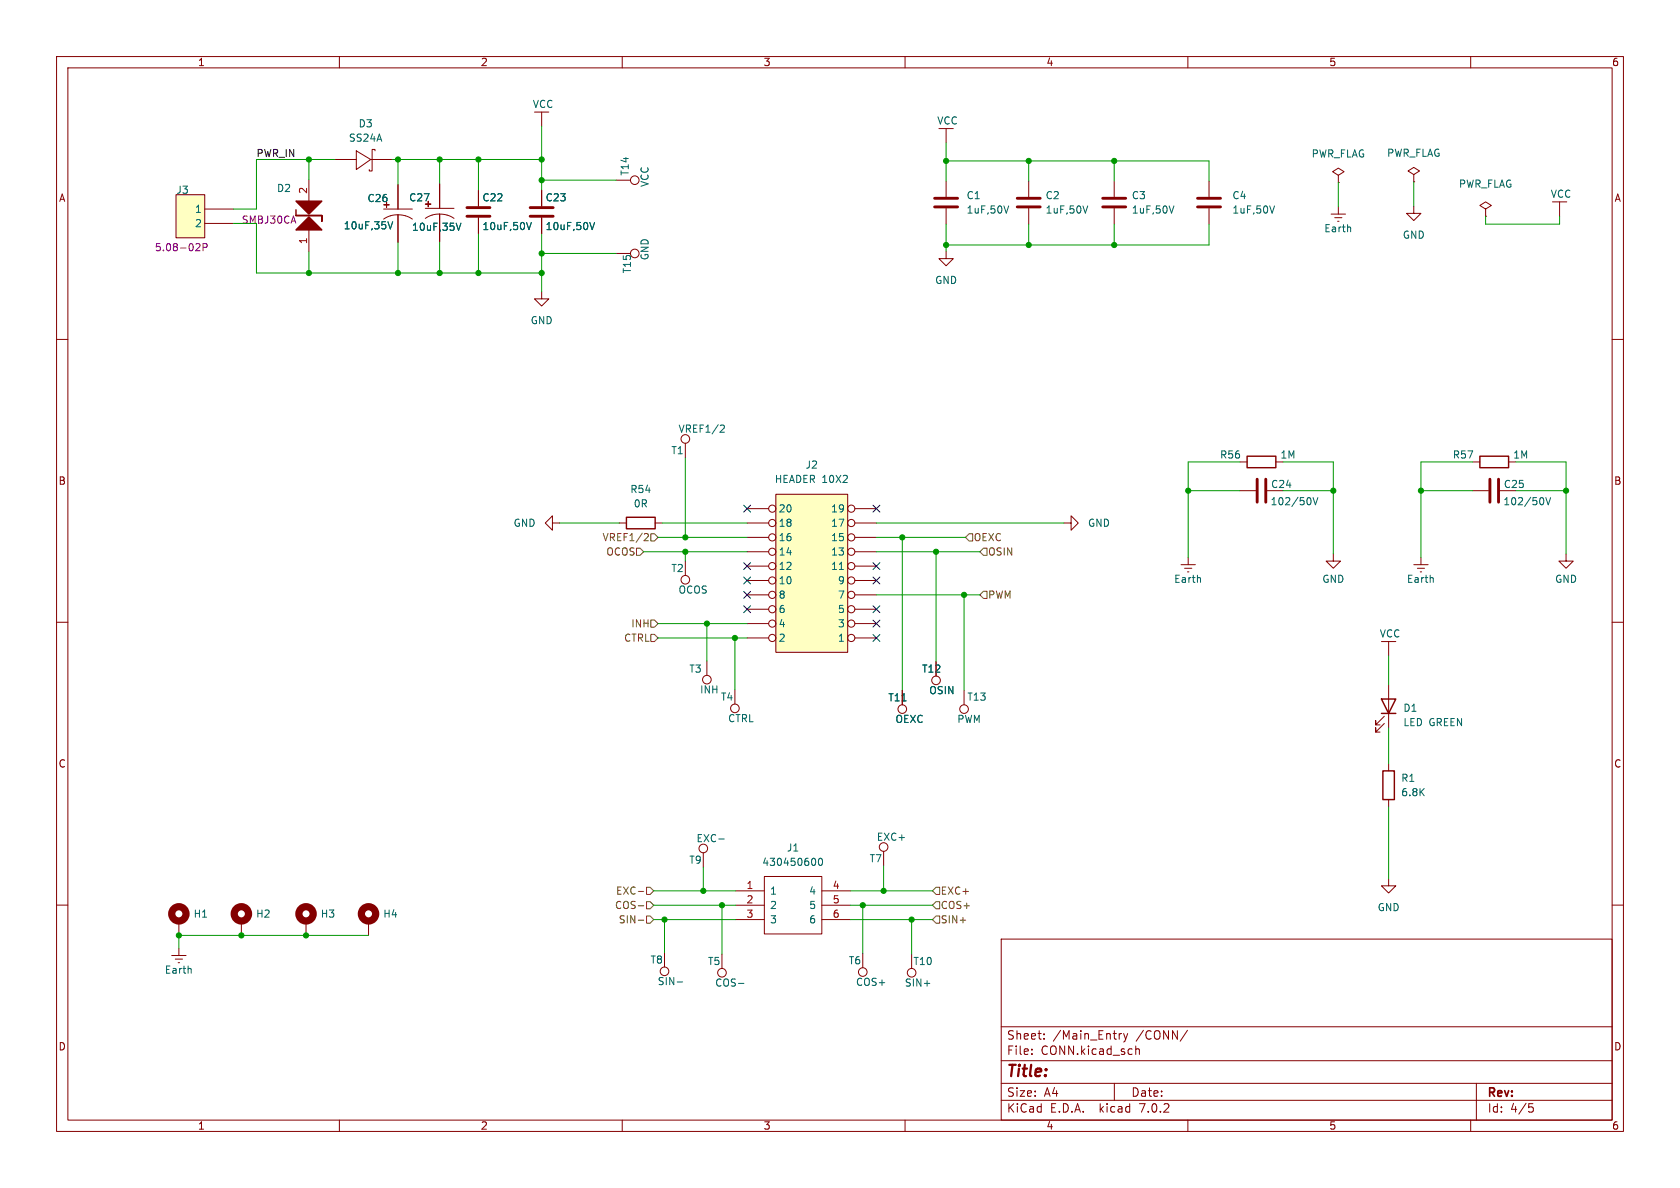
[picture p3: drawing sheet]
<svg xmlns="http://www.w3.org/2000/svg" width="297mm" height="210mm" viewBox="0 0 297 210" stroke-linecap="round" stroke-linejoin="round" font-family="sans-serif">
<g fill="none" stroke="#840000" stroke-width=".18">
<path d="M10 10h277v190h-277zM12 12h273v186h-273zM60 10v2M95.8 19.8v2.6M110 10v2M160 10v2M210 10v2M260 10v2M31.1 34.4h5.1v7.6h-5.1zM36.2 37h5.1M36.2 39.5h5.1M54.6 31.8v3.8"/>
<path d="M59.2 28.2h3.8M63 26.7l2.5 1.5-2.5 1.8zM65.5 28.2h3.8M66.3 26.7v-.3h-.5v3.8h-.5v-.2M67.8 36.2h1zM67.8 37h5.1M68.3 35.7l.1 1zM70.4 38a4.2 4.2 0 0 0-2.6 .7M70.4 38a4.3 4.3 0 0 1 2.5 .7M70.4 32.6v4.4M70.4 38v4.8M75.2 36.1h1z"/>
<path d="M75.2 36.8h5.1M75.7 35.6v1zM77.7 37.8a4.2 4.2 0 0 0-2.5 .8M77.7 37.8a4.3 4.3 0 0 1 2.6 .8M77.7 32.5v4.3M77.7 37.8v4.9M84.6 33.7v2.7M84.6 38.5v2.8M95.8 33.7v2.7M95.8 38.5v2.8M108.9 31.9h2.6M167.3 22.7v2.6"/>
<path d="M167.3 32v2.8M167.3 36.8v2.8M181.9 32v2.8M181.9 36.8v2.8M197 32v2.8M197 36.8v2.8M213.7 32v2.8M213.7 36.8v2.8M235.3 37.8h2.6M236 38.5h1.2M236.5 39.1h.2M236.6 31l1-.6-1-.7-1 .7 1 .6v1.3"/>
<path d="M236.6 32.3h.1M236.6 36.6v1.2M249.9 36.4v1.3h1.3l-1.3 1.3-1.2-1.3h1.2M249.9 30.9l1.1-.7-1.1-.6-1 .6 1 .7v1.2M249.9 32.1h.1M262.6 37l1.1-.7-1.1-.6-1 .6 1 .7v1.2M262.6 38.2h.1M275.7 35.7v2.5M10 60h2M54.6 40.6v3.9M95.8 51.6v1.2h1.2l-1.2 1.3-1.3-1.3h1.3M108.9 44.8h2.6"/>
<path d="M167.3 44.5v1.2h1.2l-1.2 1.3-1.3-1.3h1.3M285 60h2M121.2 78.4v2.5M97.7 92.5v-1.3l-1.3 1.3 1.3 1.2v-1.2h1.2M109.5 92.5h1.2M115.8 92.5h1.3M121.2 99.2v2.5M132.1 92.5h3.8M132.1 97.5h3.8M132.1 95h3.8M132.1 89.9h3.8M137.2 87.4h12.7v27.9h-12.7z"/>
<path d="M151.1 92.5h3.8M151.1 97.5h3.8M151.1 95h3.8M151.1 89.9h3.8M188.1 92.5h1.3v1.2l1.2-1.2-1.2-1.3v1.3M208.8 99.8h2.5M210.1 98.6v1.2M219.2 81.7h1.3M219.2 86.7h2.8M224 86.7h2.8M225.6 81.7h1.2M235.7 97.9v1.3h1.3l-1.3 1.3-1.3-1.3h1.3"/>
<path d="M249.9 99.8h2.6M251.2 98.6v1.2M260.3 81.7h1.3M260.3 86.7h2.8M265.2 86.7h2.8M266.7 81.7h1.3M276.9 97.9v1.3h1.2l-1.2 1.3-1.3-1.3h1.3M10 110h2M125 116.8v2.6M132.1 112.8h3.8M132.1 102.6h3.8M132.1 100.1h3.8"/>
<path d="M132.1 110.2h3.8M132.1 107.7h3.8M132.1 105.2h3.8M151.1 112.8h3.8M151.1 102.6h3.8M151.1 100.1h3.8M151.1 110.2h3.8M151.1 107.7h3.8M151.1 105.2h3.8M165.5 117v2.5M209.4 100.5h1.3M209.9 101.1h.3"/>
<path d="M245.5 113.4v2.6M250.6 100.5h1.2M251.1 101.1h.2M285 110h2M129.9 121.9v2.6M159.5 122v2.6M170.4 122v2.6M244.7 127.9l-1.5 1.5v-.7v.7h.8M244.7 126.6l-1.5 1.5v-.7v.7h.8M245.5 121v7.7M245.5 135v1.3M10 160h2"/>
<path d="M124.3 150.7v2.6M130 157.5h5.1M135.1 154.9h10.2v10.2h-10.2zM145.3 157.5h5.1M156.2 150.5v2.5M245.5 155.3v1.3h1.3l-1.3 1.3-1.3-1.3h1.3M245.5 141.4v1.2M285 160h2M30.4 168.9h2.5M31 169.5h1.3M31.5 170.2h.2M31.6 162.8v2.6"/>
<path d="M31.6 167.6v1.3M42.7 162.8v2.6M54.1 162.8v2.6M65.2 162.8v2.6M117.5 168.4v2.5M127.6 168.7v2.5M130 160h5.1M130 162.6h5.1M145.3 160h5.1M145.3 162.6h5.1M152.5 168.5v2.6M161.2 168.7v2.5"/>
<path d="M177 166h108v32h-108zM60 198v2M110 198v2M160 198v2M177 194.5h108M177 191.5h108M177 187.5h108M177 181.5h108M182.4 186.3v.1M182.4 185.5v.1M184.6 183.6v.1M184.6 182.8v.1"/>
<path d="M197 191.5v3M198.3 182.7l-.3 .1M198.6 182.7l.4 1M199 183.7l-.1 .4-.3 .1M199.4 182.7l-.4 1M200.8 184.9v1.5M200.8 185.5l.2-.1 .4 .1v.9M209.9 182.1l-1.3 2M210 198v2M260 198v2M261 191.5v6.5M270.3 195.1h.7"/>
<path d="M270.4 195.7h.4l.3 .3-.2 .5-.5 .1"/>
<circle cx="112.2" cy="31.9" r=".76"/>
<circle cx="112.2" cy="44.8" r=".76"/>
<circle cx="121.2" cy="77.6" r=".76"/>
<circle cx="136.5" cy="97.5" r=".63"/>
<circle cx="136.5" cy="95" r=".63"/>
<circle cx="136.5" cy="89.9" r=".63"/>
<circle cx="136.5" cy="92.5" r=".63"/>
<circle cx="150.5" cy="97.5" r=".63"/>
<circle cx="150.5" cy="95" r=".63"/>
<circle cx="150.5" cy="89.9" r=".63"/>
<circle cx="150.5" cy="92.5" r=".63"/>
<circle cx="121.2" cy="102.5" r=".76"/>
<circle cx="136.5" cy="107.7" r=".63"/>
<circle cx="136.5" cy="100.1" r=".63"/>
<circle cx="136.5" cy="112.8" r=".63"/>
<circle cx="136.5" cy="105.2" r=".63"/>
<circle cx="136.5" cy="110.2" r=".63"/>
<circle cx="136.5" cy="102.6" r=".63"/>
<circle cx="150.5" cy="100.1" r=".63"/>
<circle cx="150.5" cy="107.7" r=".63"/>
<circle cx="150.5" cy="112.8" r=".63"/>
<circle cx="150.5" cy="102.6" r=".63"/>
<circle cx="150.5" cy="105.2" r=".63"/>
<circle cx="150.5" cy="110.2" r=".63"/>
<circle cx="125" cy="120.1" r=".76"/>
<circle cx="129.9" cy="125.2" r=".76"/>
<circle cx="159.5" cy="125.3" r=".76"/>
<circle cx="165.5" cy="120.3" r=".76"/>
<circle cx="170.4" cy="125.3" r=".76"/>
<circle cx="124.3" cy="150" r=".76"/>
<circle cx="156.2" cy="149.7" r=".76"/>
<circle cx="117.5" cy="171.7" r=".76"/>
<circle cx="127.6" cy="172" r=".76"/>
<circle cx="152.5" cy="171.8" r=".76"/>
<circle cx="161.2" cy="172" r=".76"/>
</g>
<g fill="none" stroke="#840000" stroke-width=".51">
<path d="M82.5 38.2h4.1M82.5 36.7h4.1M93.7 38.2h4.1M93.7 36.7h4.1M165.2 36.6h4.1M165.2 35.1h4.1M179.8 36.6h4.1M179.8 35.1h4.1M194.9 36.6h4.1M194.9 35.1h4.1M211.7 36.6h4.1M211.7 35.1h4.1"/>
<path d="M222.2 84.7v4.1M223.8 84.7v4.1M263.4 84.7v4.1M264.9 84.7v4.1"/>
</g>
<g fill="none" stroke="#006464" stroke-width=".18">
<path d="M68.6 39.2l.4 1.3 .4-1.3M80.6 39.4l.5 1.3 .4-1.3M93.1 39.3l.4 1.3 .4-1.3M104.3 39.3l.4 1.3 .4-1.3M178.3 36.4l-.4 1.3M192.3 36.4l-.4 1.3M207.5 36.4l-.4 1.3M225.3 36.4l-.4 1.3M127.5 75.1l.4 .1 .2 .3-.8 .9h.8M231.7 88.2v.8M232.1 88l.5 1.2 .4-1.2M272.9 88.2v.8"/>
<path d="M273.3 88l.4 1.2 .4-1.2M148.4 100.7h.7M127.1 148.3h.9M144.1 151.8l.1 .4-.1 .7M144.9 151.8l.1-.1a.68 .68 0 0 1 .4 .7 .68 .68 0 0 1-.4 .6 .84 .84 0 0 1-.1-1.2zM119.7 173.6h1M130.5 173.8h1"/>
</g>
<path d="M110.7 91.4h5.1v2.1h-5.1zM220.5 80.6h5.1v2.1h-5.1zM261.6 80.6h5.1v2.1h-5.1zM244.2 123.6h2.6l-1.3 2.5zM244.2 126.1h2.6M244.5 136.3h2v5.1h-2z" fill="none" stroke="#840000" stroke-width=".25"/>
<g fill="none" stroke="#840000" stroke-width="1.3">
<circle cx="31.6" cy="161.5" r="1.27"/>
<circle cx="42.7" cy="161.5" r="1.27"/>
<circle cx="54.1" cy="161.5" r="1.27"/>
<circle cx="65.2" cy="161.5" r="1.27"/>
</g>
<g fill="#840000" stroke="#840000" stroke-width=".25">
<path d="M52.3 35.6h4.6l-2.3 2.2z"/>
<path d="M52.3 40.6l2.3-2.2 2.3 2.2z"/>
<path d="M52.3 37.1v1z"/>
<path d="M52.3 38.1h4.6v1v-1z"/>
</g>
<g fill="#ffffc2" stroke="#ffffc2" stroke-width=".18">
<path d="M31.1 34.4h5.1v7.6h-5.1z"/>
<path d="M137.2 87.4h12.7v27.9h-12.7z"/>
</g>
<path d="M34.8 43.1h.4l.2 .3-.8 .9h.8M35.9 43.7h.6l.1-.2v-.3l-.7-.1v1.2" fill="none" stroke="#840084" stroke-width=".18"/>
<g fill="none" stroke="#725600" stroke-width=".18">
<path d="M112.5 96.9h.7l.6 .6-.6 .7h-.7zM114.1 94.3l.4 .1 .1 .3-.8 .9h.8M115.1 94.4h.6l.6 .6-.6 .6h-.6zM171.3 94.4h.7v1.2h-.7l-.6-.6zM173.9 96.9h.6v1.3h-.6l-.7-.7zM115.1 112.1h.6l.6 .7-.6 .6h-.6zM115.1 109.6h.6l.6 .6-.6 .7h-.6zM173.2 105.2l.7-.7h.6v1.3h-.6zM112.8 157.6h1M114.3 159.4h.6l.7 .6-.7 .7h-.6zM114.3 156.8h.6l.7 .7-.7 .6h-.6zM165.5 156.8h.6v1.3h-.6l-.7-.6z"/>
<path d="M165.5 159.4h.6v1.3h-.6l-.7-.7zM112.8 160.1h1M112.8 162.7h1M114.3 161.9h.6l.7 .7-.7 .6h-.6zM165.5 161.9h.6v1.3h-.6l-.7-.6z"/>
</g>
<g fill="none" stroke="#009600" stroke-width=".18">
<path d="M41.3 39.5h4v8.8h50.5M54.6 28.2v3.6M59.2 28.2h-13.9v8.8h-4M69.3 28.2h26.5M70.4 28.2v4.4M77.7 28.2v4.3M84.6 28.2v5.5M95.8 22.4v11.3M95.8 31.9h13.1M167.3 28.4h46.4v3.6M167.3 25.3v6.7M167.3 39.6v4.9"/>
<path d="M181.9 28.4v3.6M181.9 39.6v3.7M197 28.4v3.6M197 39.6v3.7M213.7 39.6v3.7h-46.4M236.6 32.3v4.3M249.9 32.1v4.3M262.6 38.2v1.4h13.1v-1.4M54.6 44.5v3.8M70.4 42.8v5.5M77.7 42.7v5.6M84.6 41.3v7"/>
<path d="M95.8 41.3v10.3M95.8 44.8h13.1M98.9 92.5h10.6M113.8 97.5h18.3M116.3 95h15.8M117.1 92.5h15M121.2 80.9v14.1M121.2 97.5v1.7M154.9 97.5h18.3M154.9 95h15.8M154.9 92.5h33.2M159.5 95v27"/>
<path d="M165.5 97.5v19.5M210.1 86.7h9.1M219.2 81.7h-9.1v16.9M226.8 81.7h8.9v16.2M226.8 86.7h8.9M251.2 86.7h9.1M260.3 81.7h-9.1v16.9M268 81.7h8.9v16.2M268 86.7h8.9M116.3 110.2h15.8M116.3 112.8h15.8M125 110.2v6.6"/>
<path d="M129.9 112.8v9.1M154.9 105.2h18.3M170.4 105.2v16.8M245.5 116v5M245.5 128.7v6.3M115.6 157.5h14.4M124.3 153.3v4.2M150.4 157.5h14.4M156.2 153v4.5M245.5 142.6v12.7M65.2 165.4h-33.6v2.2M115.6 162.6h14.4"/>
<path d="M115.6 160h14.4M117.5 162.6v5.8M127.6 160v8.7M150.4 162.6h14.4M150.4 160h14.4M152.5 160v8.5M161.2 162.6v6.1"/>
</g>
<g fill="none" stroke="#000084" stroke-width=".18">
<path d="M131.5 99.5l1.2 1.2M131.5 89.3l1.2 1.2M132.7 99.5l-1.2 1.2M132.7 89.3l-1.2 1.2M154.3 99.5l1.2 1.2M154.3 89.3l1.2 1.2M155.5 99.5l-1.2 1.2M155.5 89.3l-1.2 1.2M131.5 102l1.2 1.2M131.5 107.1l1.2 1.2M131.5 104.5l1.2 1.3M132.7 102l-1.2 1.2"/>
<path d="M132.7 107.1l-1.2 1.2M132.7 104.5l-1.2 1.3M154.3 112.2l1.2 1.2M154.3 107.1l1.2 1.2M154.3 102l1.2 1.2M154.3 109.6l1.2 1.2M155.5 112.2l-1.2 1.2M155.5 107.1l-1.2 1.2M155.5 102l-1.2 1.2M155.5 109.6l-1.2 1.2"/>
</g>
<g fill="#009600" stroke="#009600" stroke-width=".18">
<circle cx="95.8" cy="48.3" r=".46"/>
<circle cx="95.8" cy="44.8" r=".46"/>
<circle cx="77.7" cy="28.2" r=".46"/>
<circle cx="84.6" cy="28.2" r=".46"/>
<circle cx="95.8" cy="28.2" r=".46"/>
<circle cx="95.8" cy="31.9" r=".46"/>
<circle cx="77.7" cy="48.3" r=".46"/>
<circle cx="84.6" cy="48.3" r=".46"/>
<circle cx="159.5" cy="95" r=".46"/>
<circle cx="170.4" cy="105.2" r=".46"/>
<circle cx="165.5" cy="97.5" r=".46"/>
<circle cx="161.2" cy="162.6" r=".46"/>
<circle cx="125" cy="110.2" r=".46"/>
<circle cx="121.2" cy="95" r=".46"/>
<circle cx="121.2" cy="97.5" r=".46"/>
<circle cx="129.9" cy="112.8" r=".46"/>
<circle cx="181.9" cy="43.3" r=".46"/>
<circle cx="210.1" cy="86.7" r=".46"/>
<circle cx="197" cy="43.3" r=".46"/>
<circle cx="167.3" cy="28.4" r=".46"/>
<circle cx="167.3" cy="43.3" r=".46"/>
<circle cx="181.9" cy="28.4" r=".46"/>
<circle cx="197" cy="28.4" r=".46"/>
<circle cx="156.2" cy="157.5" r=".46"/>
<circle cx="42.7" cy="165.4" r=".46"/>
<circle cx="54.1" cy="165.4" r=".46"/>
<circle cx="152.5" cy="160" r=".46"/>
<circle cx="127.6" cy="160" r=".46"/>
<circle cx="117.5" cy="162.6" r=".46"/>
<circle cx="31.6" cy="165.4" r=".46"/>
<circle cx="124.3" cy="157.5" r=".46"/>
<circle cx="276.9" cy="86.7" r=".46"/>
<circle cx="235.7" cy="86.7" r=".46"/>
<circle cx="251.2" cy="86.7" r=".46"/>
<circle cx="70.4" cy="48.3" r=".46"/>
<circle cx="54.6" cy="48.3" r=".46"/>
<circle cx="70.4" cy="28.2" r=".46"/>
<circle cx="54.6" cy="28.2" r=".46"/>
</g>
<text font-size="2.8" fill="#840000" x="178" y="190.8">Title:</text>
<g font-size="2.1" fill="#840000">
<text x="178" y="183.9">Sheet:</text>
<text x="186.2" y="183.9">/Main_Entry</text>
<text x="200.9" y="183.9">/CONN/</text>
<text x="178" y="186.6">File:</text>
<text x="184" y="186.6">CONN.kicad_sch</text>
<text x="178" y="196.8">KiCad</text>
<text x="178" y="194">Size:</text>
<text x="184.6" y="194">A4</text>
<text x="185.7" y="196.8">E.D.A.</text>
<text x="194.4" y="196.8">kicad</text>
<text x="200" y="194">Date:</text>
<text x="201.5" y="196.8">7.0.2</text>
<text x="263" y="194.2">Rev:</text>
<text x="263" y="196.8">Id:</text>
<text x="267" y="196.8">4/5</text>
</g>
<g font-size="1.8" fill="#840000">
<text x="35" y="11.8">1</text>
<text x="85" y="11.8">2</text>
<text x="135" y="11.8">3</text>
<text x="185" y="11.8">4</text>
<text x="235" y="11.8">5</text>
<text x="285" y="11.8">6</text>
<text x="10.4" y="35.8">A</text>
<text x="285.4" y="35.8">A</text>
<text x="10.3" y="85.8">B</text>
<text x="285.3" y="85.8">B</text>
<text x="10.3" y="135.8">C</text>
<text x="285.3" y="135.8">C</text>
<text x="10.3" y="185.8">D</text>
<text x="285.3" y="185.8">D</text>
<text x="35" y="199.8">1</text>
<text x="85" y="199.8">2</text>
<text x="135" y="199.8">3</text>
<text x="185" y="199.8">4</text>
<text x="235" y="199.8">5</text>
<text x="285" y="199.8">6</text>
</g>
<g font-size="1.8" fill="#006464">
<text x="63.3" y="22.7">D3</text>
<text x="94.1" y="19.2">VCC</text>
<text x="165.6" y="22.2">VCC</text>
<text x="61.6" y="25.2">SS24A</text>
<text x="231.8" y="28">PWR_FLAG</text>
<text x="245.2" y="27.9">PWR_FLAG</text>
<text x="31.1" y="34.4">J3</text>
<text x="48.9" y="34.1">D2</text>
<text x="64.9" y="35.9">C26</text>
<text x="72.3" y="35.8">C27</text>
<text x="85.2" y="35.8">C22</text>
<text x="96.4" y="35.8">C23</text>
<text x="111.3" y="31.1" transform="rotate(-90 111.3 31.1)">T14</text>
<text x="114.8" y="33.1" transform="rotate(-90 114.8 33.1)">VCC</text>
<text x="170.8" y="35.4">C1</text>
<text x="184.8" y="35.4">C2</text>
<text x="200" y="35.4">C3</text>
<text x="217.8" y="35.4">C4</text>
<text x="257.9" y="33.3">PWR_FLAG</text>
<text x="274.1" y="35.1">VCC</text>
<text x="34.4" y="37.8">1</text>
<text x="34.4" y="40.3">2</text>
<text x="60.7" y="40.7">10uF,35V</text>
<text x="72.8" y="41">10uF,35V</text>
<text x="85.2" y="40.8">10uF,50V</text>
<text x="96.4" y="40.8">10uF,50V</text>
<text x="170.8" y="37.9">1uF,50V</text>
<text x="184.8" y="37.9">1uF,50V</text>
<text x="200" y="37.9">1uF,50V</text>
<text x="217.8" y="37.9">1uF,50V</text>
<text x="234.1" y="41.2">Earth</text>
<text x="114.8" y="46.1" transform="rotate(-90 114.8 46.1)">GND</text>
<text x="247.9" y="42.4">GND</text>
<text x="111.7" y="48.4" transform="rotate(-90 111.7 48.4)">T15</text>
<text x="165.3" y="50.4">GND</text>
<text x="93.8" y="57.5">GND</text>
<text x="119.9" y="76.6">VREF1/2</text>
<text x="118.6" y="80.5">T1</text>
<text x="142.4" y="83">J2</text>
<text x="215.6" y="81.2">R56</text>
<text x="226.3" y="81.2">1M</text>
<text x="256.8" y="81.2">R57</text>
<text x="267.5" y="81.2">1M</text>
<text x="111.4" y="87.3">R54</text>
<text x="112" y="89.9">0R</text>
<text x="136.9" y="85.5">HEADER 10X2</text>
<text x="224.6" y="89.5">102/50V</text>
<text x="224.6" y="86.4">C24</text>
<text x="265.7" y="89.5">102/50V</text>
<text x="265.8" y="86.4">C25</text>
<text x="90.7" y="93.3">GND</text>
<text x="137.7" y="95.8">16</text>
<text x="137.7" y="93.3">18</text>
<text x="137.7" y="90.7">20</text>
<text x="146.8" y="95.8">15</text>
<text x="146.8" y="93.3">17</text>
<text x="146.8" y="90.7">19</text>
<text x="192.3" y="93.3">GND</text>
<text x="118.6" y="101.3">T2</text>
<text x="137.7" y="100.9">12</text>
<text x="137.7" y="98.4">14</text>
<text x="146.8" y="100.9">11</text>
<text x="146.8" y="98.4">13</text>
<text x="119.9" y="105.1">OCOS</text>
<text x="137.7" y="103.4">10</text>
<text x="137.7" y="106">8</text>
<text x="148" y="106">7</text>
<text x="148" y="103.4">9</text>
<text x="207.5" y="103.2">Earth</text>
<text x="233.7" y="103.2">GND</text>
<text x="248.7" y="103.2">Earth</text>
<text x="274.9" y="103.2">GND</text>
<text x="137.7" y="113.6">2</text>
<text x="137.7" y="111.1">4</text>
<text x="137.7" y="108.5">6</text>
<text x="148" y="113.6">1</text>
<text x="148" y="111.1">3</text>
<text x="148" y="108.5">5</text>
<text x="243.9" y="112.8">VCC</text>
<text x="121.8" y="119.1">T3</text>
<text x="162.9" y="119.1">T12</text>
<text x="123.7" y="122.7">INH</text>
<text x="127.4" y="124">T4</text>
<text x="157" y="124.1">T11</text>
<text x="164.2" y="122.9">OSIN</text>
<text x="170.9" y="124">T13</text>
<text x="248" y="126">D1</text>
<text x="128.7" y="127.8">CTRL</text>
<text x="158.2" y="128">OEXC</text>
<text x="169.2" y="128">PWM</text>
<text x="248" y="128.5">LED GREEN</text>
<text x="247.7" y="138.4">R1</text>
<text x="247.7" y="140.9">6.8K</text>
<text x="123.1" y="149">EXC-</text>
<text x="154.9" y="148.8">EXC+</text>
<text x="121.8" y="152.8">T9</text>
<text x="134.7" y="153.2">430450600</text>
<text x="139.1" y="150.7">J1</text>
<text x="153.7" y="152.6">T7</text>
<text x="136.1" y="158.3">1</text>
<text x="136.1" y="160.8">2</text>
<text x="142.9" y="158.3">4</text>
<text x="142.9" y="160.8">5</text>
<text x="243.5" y="161.2">GND</text>
<text x="34.2" y="162.4">H1</text>
<text x="45.2" y="162.4">H2</text>
<text x="56.6" y="162.4">H3</text>
<text x="67.7" y="162.4">H4</text>
<text x="136.1" y="163.4">3</text>
<text x="142.9" y="163.4">6</text>
<text x="29.1" y="172.3">Earth</text>
<text x="114.9" y="170.5">T8</text>
<text x="125.1" y="170.8">T5</text>
<text x="150" y="170.6">T6</text>
<text x="161.4" y="170.8">T10</text>
<text x="116.2" y="174.3">SIN-</text>
<text x="126.4" y="174.6">COS-</text>
<text x="151.3" y="174.4">COS+</text>
<text x="159.9" y="174.6">SIN+</text>
</g>
<text font-size="1.8" fill="#0f0f0f" x="45.3" y="27.8">PWR_IN</text>
<g font-size="1.8" fill="#a90000">
<text x="54.4" y="34.3" transform="rotate(-90 54.4 34.3)">2</text>
<text x="54.4" y="43.2" transform="rotate(-90 54.4 43.2)">1</text>
<text x="131.9" y="157.2">1</text>
<text x="131.9" y="159.8">2</text>
<text x="147.2" y="157.2">4</text>
<text x="147.2" y="159.8">5</text>
<text x="131.9" y="162.3">3</text>
<text x="147.2" y="162.3">6</text>
</g>
<g font-size="1.8" fill="#840084">
<text x="42.7" y="39.7">SMBJ30CA</text>
<text x="27.3" y="44.6">5.08-02P</text>
</g>
<g font-size="1.8" fill="#725600">
<text x="106.4" y="95.8">VREF1/2</text>
<text x="172.1" y="95.8">OEXC</text>
<text x="107.1" y="98.4">OCOS</text>
<text x="174.7" y="98.4">OSIN</text>
<text x="174.7" y="106">PWM</text>
<text x="110.2" y="113.6">CTRL</text>
<text x="111.5" y="111.1">INH</text>
<text x="108.6" y="160.8">COS-</text>
<text x="108.8" y="158.3">EXC-</text>
<text x="166.3" y="158.3">EXC+</text>
<text x="166.3" y="160.8">COS+</text>
<text x="109.3" y="163.4">SIN-</text>
<text x="166.3" y="163.4">SIN+</text>
</g>
</svg>
